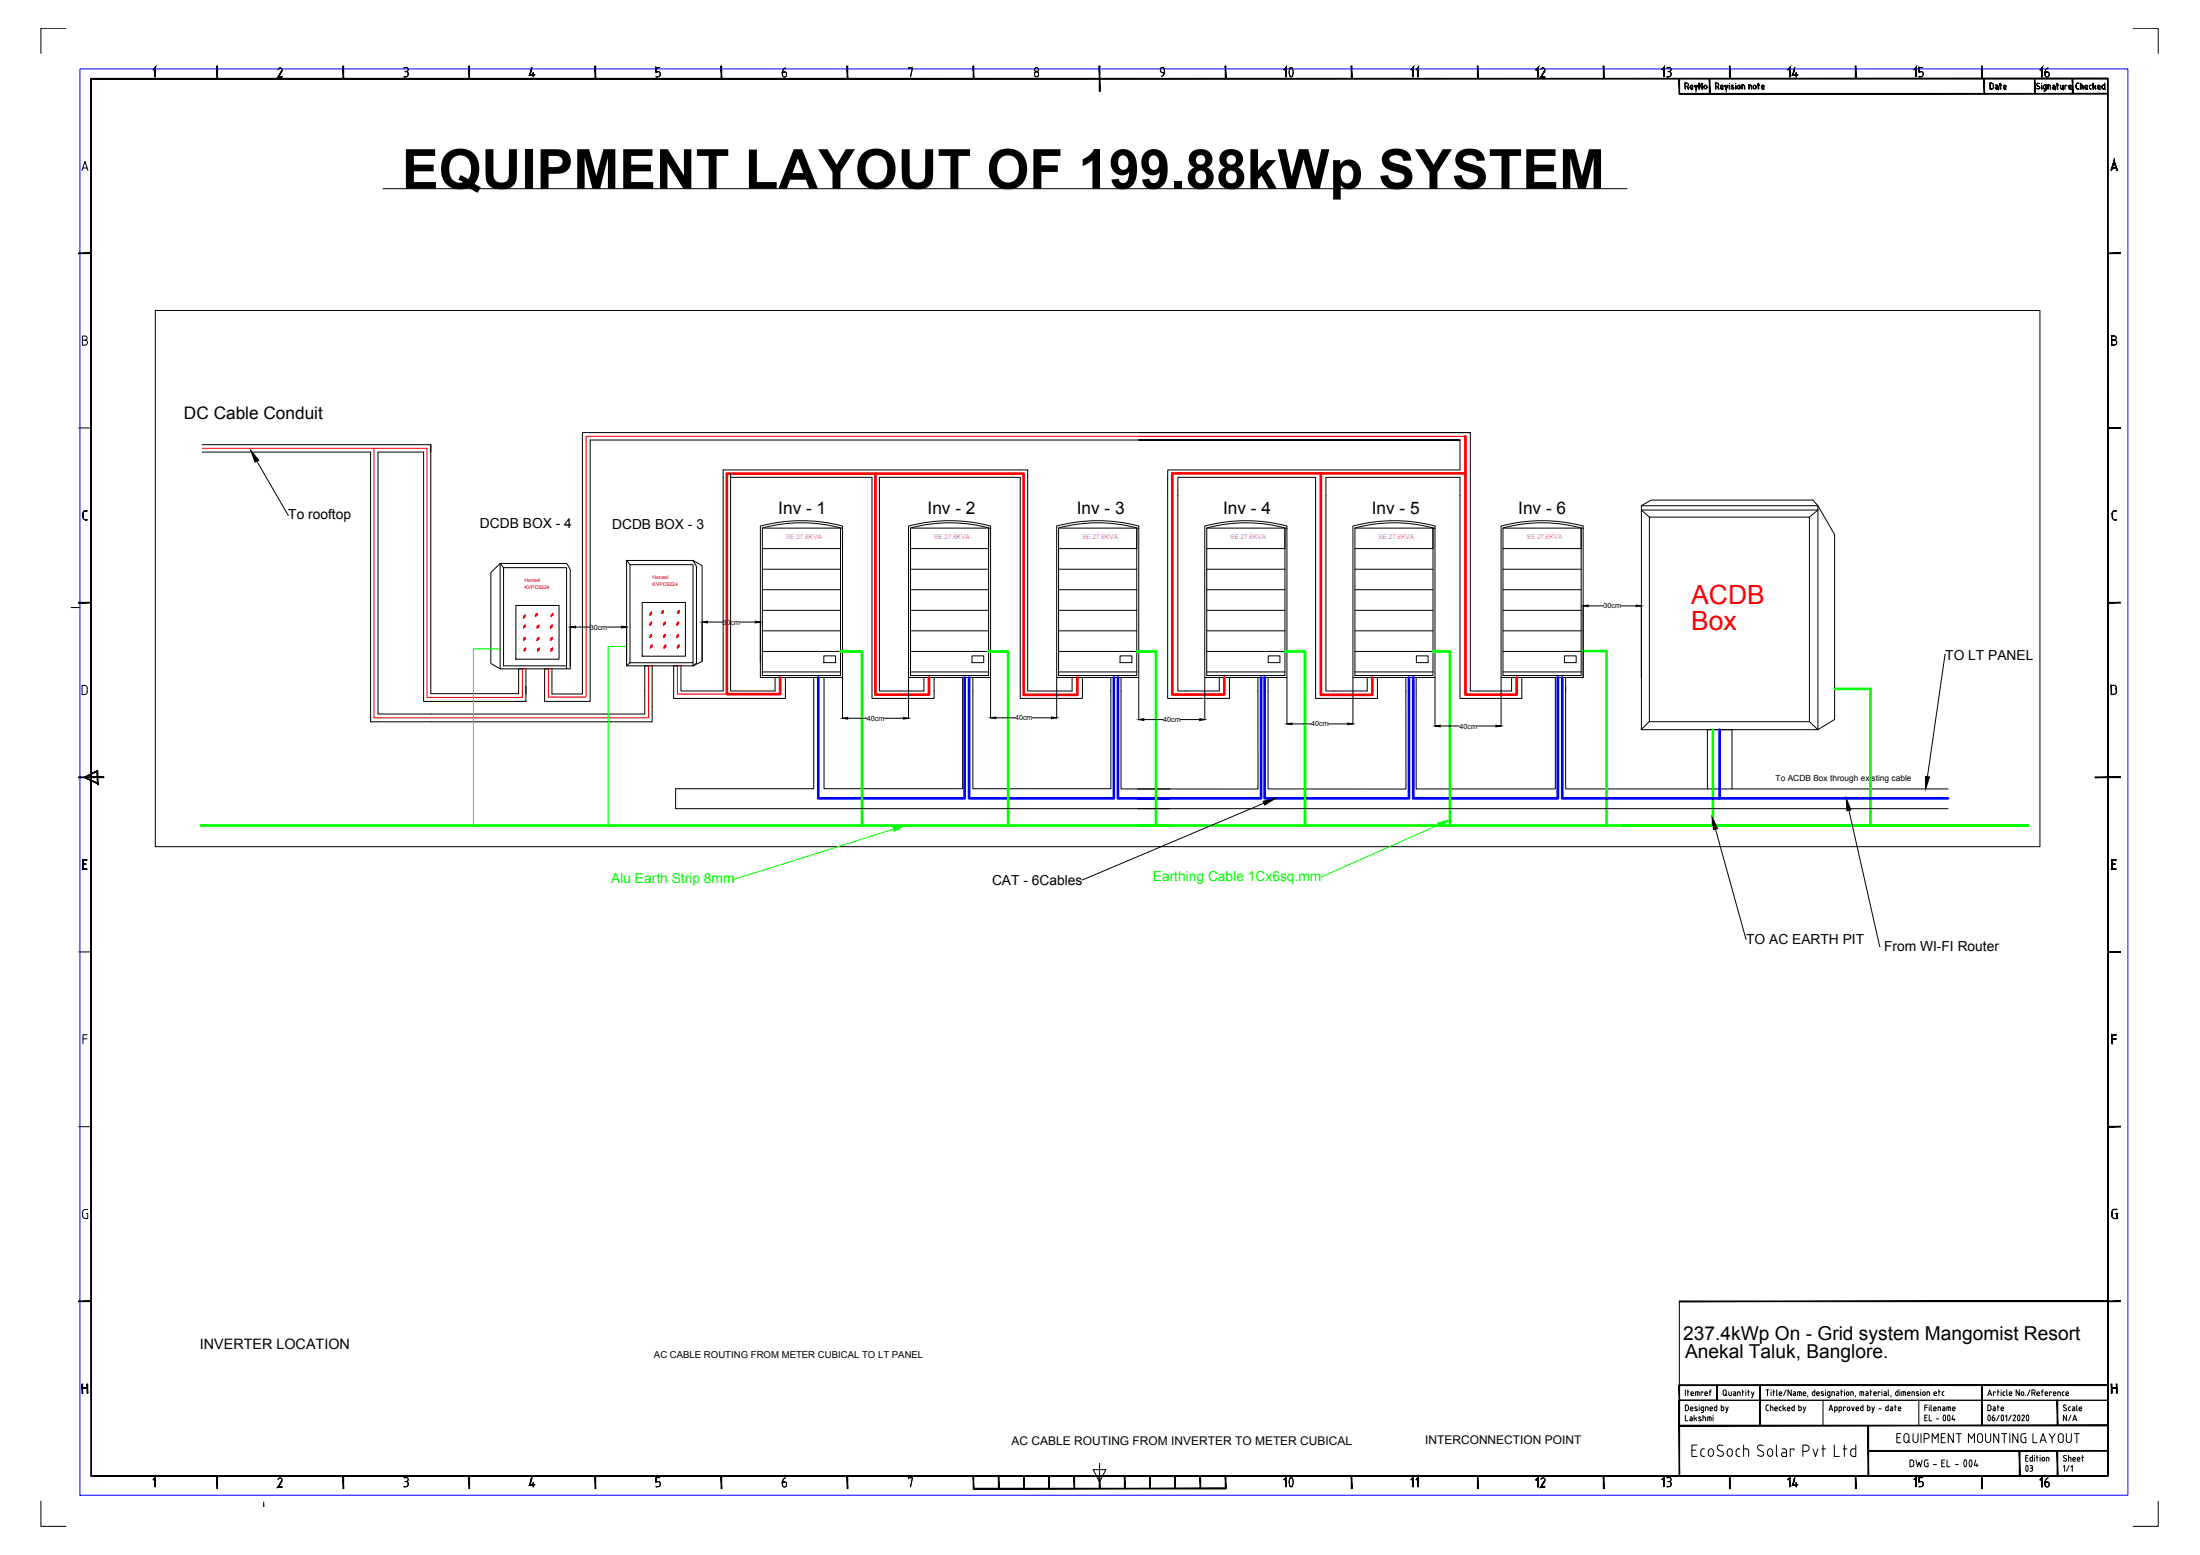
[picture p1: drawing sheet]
<svg xmlns="http://www.w3.org/2000/svg" width="841mm" height="594mm" viewBox="0 0 841 594" stroke-linecap="round" stroke-linejoin="round" font-family="sans-serif">
<!-- layer: 0 -->
<g fill="none" stroke="#000" stroke-width=".38">
<path d="M146.4 72.1h475.6M59.4 118.6h720.4v204.9h-720.4zM77.3 172.7h64.4v103.1h107.6v-21.4M77.3 169.9h87.4v2.8M98.2 176.2l12.1 20.6M164.7 169.9v95.1h33.6v-9.5h1.4M435.3 168.1h122.8h-332.5v99.9h-17.4v-12.5h1.4M558.1 168.1v11.4h-111.7v87.3h23.6v-8h-3.9v5.2h-15.8v-81.6h52.6v84.4h23.7v-8h-3.9v5.2h-15.8v-81.6h51.2v84.4h23.7v-8h-3.9v5.2h-15.8v-98.7h-339.5v99.8h-11.6v-9.6M279.3 180.9v1.5M627.5 193.2l3.7-2.1h61.9l1.9 2.1 6.4 11.1v70.6l-6.4 3.9-3.3-3.1M630.5 197.6v78.1h61.2v-78.1h-61.2l-3-2.7v83.9h67.5v-83.9h-67.5v-1.7h67.5v1.7l-3.3 2.7M192.5 216.9h24.1v37.5h-24.1z"/>
<path d="M192.5 216.9l-1.3-1.6-3.6 3.4v34.8l3.6 2M216.6 215.3h-25.4v40.2h25.4v-1.1M216.7 215.3l1.3 2.3v37.9h-1.4M239.5 214.1l1.3 1.6M240.8 215.7h24.1v37.5h-24.1zM264.9 214.1l3.5 2v36.6l-3.5 1.7 1.3-1.1v-36.9zM264.9 214.1h-25.4v40.3h25.4v-1.2M290.7 201a60.7 60.7 0 0 1 31.4 0v57.8h-31.4v-57.8M291.4 201.8h29.9v56.3h-29.9zM291.4 217.5h29.9M291.5 201.7a57.6 57.6 0 0 1 30.6 .2M321.3 201.8v7.8h-29.9"/>
<path d="M347.3 201v57.8h31.4v-57.8M347.4 201a61 61 0 0 1 31.3 0M348.1 201.8h29.8v56.3h-29.8zM348.1 217.5h29.8M348.1 201.7a57.6 57.6 0 0 1 30.6 .2M377.9 201.8v7.8h-29.8M404 201a60.3 60.3 0 0 1 31.3 0v57.8h-31.3zM404.7 201.8h29.9v56.3h-29.9zM404.7 217.5h29.9M404.7 201.7a57.6 57.6 0 0 1 30.6 .2M434.6 201.8v7.8h-29.9M460.6 201a60.5 60.5 0 0 1 31.4 0v57.8h-31.4z"/>
<path d="M461.3 201.8h29.9v56.3h-29.9zM461.3 217.5h29.9M461.3 201.7a57.6 57.6 0 0 1 30.7 .2M491.2 201.8v7.8h-29.9M517.2 201a60.4 60.4 0 0 1 31.4 0v57.8h-31.4zM518 201.8h29.8v56.3h-29.8zM518 217.5h29.8M518 201.7a57.6 57.6 0 0 1 30.6 .2M547.8 201.8v7.8h-29.8M573.8 201a60.3 60.3 0 0 1 31.4 0v57.8h-31.4zM574.6 201.8h29.8v56.3h-29.8zM574.6 217.5h29.8"/>
<path d="M574.6 201.7a57.6 57.6 0 0 1 30.6 .2M604.4 201.8v7.8h-29.8M27.2 232.1h3.3M197.2 231.3h16.5v20.5h-16.5zM218 239.4v14.9M220 239.6h5.5M232 239.6h5.5M239.5 239.4v14.9M245.5 230.2h16.5v20.5h-16.5zM268.4 237.5v15.1M270.4 237.7h5.9M282.8 237.7h5.9"/>
<path d="M290.7 237.5v15.1M291.4 225.3h29.9M291.4 233.2h29.9M348.1 225.3h29.8M348.1 233.2h29.8M404.7 225.3h29.9M404.7 233.2h29.9M461.3 225.3h29.9M461.3 233.2h29.9M518 225.3h29.8M518 233.2h29.8M574.6 225.3h29.8"/>
<path d="M574.6 233.2h29.8M605.2 231.4v27.4M607.2 231.5h5.8M619.6 231.5h5.9M627.5 231.4v27.4M201.1 255.5v9.6M240.8 253.2l-1.3 1.2M247.9 254.4h-1.4v18.4h-102v-100.1h17.4v95.3h39.2v-5.8M259 254.4h-1.5v12.4h42.7v-8h-3.9v5.2h-17v-81.6h54v84.4h23.8v-8h-3.9v5.2h-17v-81.6h53.8v84.4h23.8v-8h-4v5.2h-16.9v-84.5h-116.4v84.5h-16.2v-9.6M291.4 241h29.9M291.4 248.9h29.9M291.4 256.7h29.9"/>
<path d="M314.9 250.6h4.5v2.6h-4.5zM322.1 258.9v15.6M347.3 258.9v15.6M348.1 241h29.8M348.1 248.9h29.8M348.1 256.7h29.8M371.6 250.6h4.5v2.6h-4.5zM378.7 258.9v15.5M404 258.9v15.5M404.7 241h29.9M404.7 248.9h29.9M404.7 256.7h29.9"/>
<path d="M428.2 250.6h4.5v2.6h-4.5zM435.3 258.9v16.1M460.6 258.9v16.1M461.3 241h29.9M461.3 248.9h29.9M461.3 256.7h29.9M484.8 250.6h4.5v2.6h-4.5zM492 258.9v17.8M517.2 258.9v17.8M518 241h29.8M518 248.9h29.8M518 256.7h29.8"/>
<path d="M541.5 250.6h4.4v2.6h-4.4zM548.6 258.9v18.6M573.8 258.9v18.6M574.6 241h29.8M574.6 248.9h29.8M574.6 256.7h29.8M598.1 250.6h4.4v2.6h-4.4zM743.7 250l-6.9 46.7M198.3 268h2.8M324 274.4h7.4M338 274.4h7.3M380.7 274.2h7.3"/>
<path d="M394.6 274.2h7.4M437.3 274.9h7.3M451.2 274.9h7.4M493.9 276.6h7.3M507.9 276.6h7.3M550.6 277.4h7.3M564.5 277.4h7.4M598.5 264v-5.2h-3.9v42.6h-53.2v-42.6h-4l.1 42.7-52.7-.1v-42.6h-3.9v42.7l-46-.1M598.5 262.6v38.8h146.2M630.4 275.7l-3 3.1M434.9 308.9h309.8M447.2 301.4h-18.6v-42.6h-3.9v42.5h-52.8v-42.5h-3.9v42.5h-53v-42.5h-3.9v42.5h-52.8v7.6h188.9"/>
<path d="M483.2 306.8l-69.5 29.4M652.7 301.3v-22.5h9.4v22.5M655.8 316.7l11.8 42.1M706.8 309.6l11.9 52M642 497.2v32M656.4 535h-14.4h163.8M100.8 573.9l.1 1.7"/>
</g>
<!-- layer: Title Block -->
<g fill="#000" stroke="#000" stroke-width=".38">
<path d="M34.7 30.1l.3 533.8v-533.8zM34.7 30.1l.3 533.8h-.3z"/>
<path d="M59.2 26l.2 3.4zM59.4 25.8v3.6zM59.4 25.8l-.8 .9zM59.4 25.8l-.8 .9z"/>
<path d="M82.9 25.2v4.9h.3zM82.9 25.2h.3v4.9z"/>
<path d="M107.7 27.1l-1.3 2.3zM107.7 27.1l-1.5 2.4zM106.2 29.5l1.6-.1zM106.2 29.5l1.6-.1z"/>
<path d="M131.1 25.2v4.9h.3zM131.1 25.2h.3v4.9z"/>
<path d="M154.4 25.8h.9zM154.4 25.9l.9-.1z"/>
<path d="M154.4 29.3h.9zM154.4 29.3h.9z"/>
<path d="M179.3 25.2v4.9h.2zM179.3 25.2h.2v4.9z"/>
<path d="M203.2 25.9l-.5 2.6 .7-2.5zM203.2 25.9l-.5 2.6-.3 .2zM202.4 28.7l2-.2zM202.4 28.7l2-.2z"/>
<path d="M203.8 27.8l.1 1.6zM203.8 27.8l.1 1.6z"/>
<path d="M227.5 25.2v4.9h.2zM227.5 25.2h.2v4.9z"/>
<path d="M250.8 29.3h.8zM250.8 29.3h.8z"/>
<path d="M250.8 27.4l.8-.1zM250.8 27.3h.8zM250.8 25.8v1.6zM250.8 25.8v1.5zM250.8 25.8h1.4zM250.8 25.9l1.4-.1z"/>
<path d="M275.6 25.2v4.9h.3zM275.6 25.2h.3v4.9z"/>
<path d="M323.8 25.2v4.9h.3zM323.8 25.2h.3v4.9z"/>
<path d="M372 25.2v4.9h.3zM372 25.2h.3v4.9z"/>
<path d="M420.2 25.2v9.7h.3zM420.2 25.2h.3v9.7z"/>
<path d="M444.3 27.7h.8zM444.3 27.8l.8-.1z"/>
<path d="M445.1 26.6l.1 1zM445.1 26.6l.1 1z"/>
<path d="M468.4 25.2v4.9h.2zM468.4 25.2h.2v4.9z"/>
<path d="M516.6 25.2v4.9h.2zM516.6 25.2h.2v4.9z"/>
<path d="M564.8 25.2v4.9h.2zM564.8 25.2h.2v4.9z"/>
<path d="M612.9 25.2v4.9h.3zM612.9 25.2h.3v4.9z"/>
<path d="M642 35.7v.2l163.8-.2zM642 35.9l163.8-.2v.2z"/>
<path d="M655.8 31.8l.1 2.2zM655.8 31.8l.1 2.2zM655.8 31.8h.6zM655.9 31.9l.5-.1z"/>
<path d="M655.8 33.1l.6-.1zM655.8 33h.6z"/>
<path d="M656.5 33.1l.6 .9zM656.5 33.1l.5 1z"/>
<path d="M657.7 33l.1 .7zM657.7 33l.1 .7z"/>
<path d="M658.1 34.1l.6-.1zM658.1 34h.6z"/>
<path d="M659.4 32.6l.5 1.2zM659.4 32.6l.5 1.7zM660.3 32.6l-.4 1.7zM660.3 32.6l-.4 1.7z"/>
<path d="M661 32.6l.2 1.4zM661 32.6l.2 1.4z"/>
<path d="M661.1 25.2v4.9h.3zM661.1 25.2h.3v4.9z"/>
<path d="M662 33.1l.7 .3zM662 33.1l.7 .3z"/>
<path d="M663.5 32.6l.1 1.4zM663.5 32.6l.1 1.4z"/>
<path d="M664.2 33l.1 .5zM664.2 33l.1 .5z"/>
<path d="M665.2 33v.5zM665.2 33v.5z"/>
<path d="M665.9 32.6l.1 1.4zM665.9 32.6l.1 1.4zM665.9 32.6h.6zM666 32.6h.5z"/>
<path d="M666.8 33l.2 1zM666.8 33l.2 1z"/>
<path d="M668.5 32.6l.1 1.4zM668.5 32.6l.1 1.4zM668.5 32.6h.7zM668.6 32.6h.6z"/>
<path d="M669.5 33l.1 1zM669.5 33l.1 1z"/>
<path d="M670.2 33l.1 .5zM670.2 33l.1 .5z"/>
<path d="M671.2 33l.1 .5zM671.2 33l.1 .5z"/>
<path d="M672 32.6h.7zM672 32.6h.7z"/>
<path d="M672.1 31.8v2.2h.2zM672.1 31.8h.2v2.2z"/>
<path d="M673.4 33l.1 .7zM673.4 33l.1 .7z"/>
<path d="M673.8 34h.5zM673.8 34h.5z"/>
<path d="M709.3 25.2v4.9h.2zM709.3 25.2h.2v4.9z"/>
<path d="M757.5 25.2v4.9h.2zM757.5 25.2h.2v4.9z"/>
<path d="M777.7 30.1v5.7h.3zM777.7 30.1h.3v5.7z"/>
<path d="M780.4 32.6l.2 1.4zM780.4 32.6l.2 1.4z"/>
<path d="M781.2 33v.6zM781.2 33v.6z"/>
<path d="M781.6 34h.6zM781.6 34.1l.6-.1z"/>
<path d="M782.1 32.6l.1 1.7zM782.1 32.6l.1 1.7zM781.6 32.6h.6zM781.6 32.6h.6z"/>
<path d="M782.9 32.6v1.4zM782.9 32.6v1.4zM782.9 32.6h.5zM782.9 32.6h.5z"/>
<path d="M783.8 33l.1 1zM783.8 33l.1 1z"/>
<path d="M785 33.3h.6zM785 33.3h.6z"/>
<path d="M785.5 33l.1 1.1zM785.5 33l.1 1.1zM785 34.1h.6zM785 34h.5z"/>
<path d="M786.4 31.8v2.2h.2zM786.4 31.8h.2v2.2z"/>
<path d="M787.7 32.6l.1 1zM787.7 32.6l.1 1z"/>
<path d="M788.1 34h.5zM788.1 34.1h.6zM788.6 32.6l.1 1.5zM788.6 32.6l.1 1.5z"/>
<path d="M790.8 33l.1 .7zM790.8 33l.1 .7z"/>
<path d="M791.2 34.1l.6-.1zM791.2 34h.6z"/>
<path d="M792.2 30.1v5.7h.3zM792.2 30.1h.3v5.7z"/>
<path d="M793.6 32.4l.2 1.1zM793.6 32.4l.2 1.1z"/>
<path d="M794.2 31.8h.5zM794.2 31.8h.5z"/>
<path d="M794.2 34h.5zM794.2 34h.5z"/>
<path d="M795.3 31.8v2.2h.2zM795.3 31.8h.2v2.2z"/>
<path d="M795.4 32.6h.5zM795.4 32.6h.5z"/>
<path d="M796.3 33l.1 1zM796.3 33l.1 1z"/>
<path d="M797 33l.1 .7zM797 33l.1 .7z"/>
<path d="M797.4 34.1l.6-.1zM797.4 34h.6z"/>
<path d="M798.8 33v.6zM798.8 33v.6z"/>
<path d="M800.1 31.8v2.2h.2zM800.1 31.8h.2v2.2z"/>
<path d="M800.6 33.1l.6 .9zM800.6 33.1l.5 1z"/>
<path d="M800.2 33.3l1-.5zM800.2 33.2l1-.4z"/>
<path d="M801.8 33l.1 .7zM801.8 33l.1 .7z"/>
<path d="M802.3 34.1l.6-.1zM802.3 34h.6z"/>
<path d="M803.6 33v.6zM803.6 33v.6z"/>
<path d="M804 32.6h.6zM804 32.6h.6z"/>
<path d="M804.5 31.8l.1 2.3zM804.5 31.8l.1 2.3zM804 34.1h.6zM804 34h.5z"/>
<path d="M34.9 30.2h770.9v-.3zM34.9 29.9h770.9l-770.9 .3z"/>
<path d="M808.2 61.3l-1.3 3.8 .3 .1zM808.2 61.3v.8l-1 3.1zM808.2 61.3v.8l1.3 3zM808.2 62.1l1.3 3-.3 .1z"/>
<path d="M807.4 64.3l1.6-.2zM807.4 64.1h1.6z"/>
<path d="M30.1 96.6v.3l4.8-.3zM30.1 96.9l4.8-.3v.3z"/>
<path d="M805.8 96.6v.3l4.8-.3zM805.8 96.9l4.8-.3v.3z"/>
<path d="M807.2 131.8h1zM807.2 132l1-.2z"/>
<path d="M807.2 130l1-.1zM807.2 129.9h1z"/>
<path d="M807.3 128.4h.9zM807.2 128.4h1zM807.2 128.4l.1 3.5zM807.2 128.4l.1 3.5z"/>
<path d="M805.8 163.4v.3l4.8-.3zM805.8 163.7l4.8-.3v.3z"/>
<path d="M31.7 196l.1 1.7zM31.7 196l.1 1.7z"/>
<path d="M32.7 195.1h.6zM32.7 195.2l.6-.1z"/>
<path d="M32.7 198.6h.6zM32.7 198.6h.6z"/>
<path d="M807.4 196l.2 1.7zM807.4 196l.2 1.7z"/>
<path d="M808.4 195.1h.6zM808.4 195.2l.6-.1z"/>
<path d="M808.4 198.6h.6zM808.4 198.6h.6z"/>
<path d="M30.1 230.1v.3l4.8-.3zM30.1 230.4l4.8-.3v.3z"/>
<path d="M805.8 230.1v.3l4.8-.3zM805.8 230.4l4.8-.3v.3z"/>
<path d="M807.1 265.3h.9zM807.1 265.3h.9z"/>
<path d="M807.2 261.9l.8-.1zM807.1 261.8h.9zM807.1 261.8l.1 3.5zM807.1 261.8l.1 3.5z"/>
<path d="M809 262.9l.1 1.4zM809 262.9l.1 1.4z"/>
<path d="M30.1 296.8v.3l9.6-.3zM30.1 297.1l9.6-.3v.3z"/>
<path d="M32.4 296.8l.1 .3 4.7-2.7zM32.5 297.1l4.7-2.7 .1 .2z"/>
<path d="M37.1 294.6l.3 5v-5zM37.1 294.6l.3 5-.3-.4zM32.4 297.1l5 2.5-.3-.4zM32.5 296.8l4.6 2.4-4.7-2.1z"/>
<path d="M801 296.8v.3l9.6-.3zM801 297.1l9.6-.3v.3z"/>
<path d="M31.7 330.2l1.1-.1zM31.7 330.1h1.1z"/>
<path d="M31.6 332.1l1.6-.1zM31.6 332.1l1.6-.1zM31.6 328.5v3.6zM31.6 328.5l.2 3.5zM31.6 328.5h1.6zM31.8 328.7l1.4-.2z"/>
<path d="M807.4 330.2l1.2-.1zM807.4 330.1h1.2z"/>
<path d="M807.4 332.1l1.6-.1zM807.4 332.1l1.6-.1zM807.4 328.5v3.6zM807.4 328.5l.1 3.5zM807.4 328.5h1.6zM807.5 328.7l1.5-.2z"/>
<path d="M805.8 363.6v.3l4.8-.3zM805.8 363.9l4.8-.3v.3z"/>
<path d="M807.4 395.3l.1 3.5zM807.4 395.3l.1 3.5zM807.4 395.3h1.6zM807.5 395.4l1.5-.1z"/>
<path d="M807.4 396.8h1.6zM807.4 397l1.6-.2z"/>
<path d="M805.8 430.3v.3l4.8-.3zM805.8 430.6l4.8-.3v.3z"/>
<path d="M807.3 463l.1 1.6zM807.3 463l.1 1.6z"/>
<path d="M808.3 462h1zM808.3 462.1l1-.1z"/>
<path d="M808.7 463.6h.6zM808.7 463.6h.6zM809.2 463.6l.1 1.9zM809.2 463.6l.1 1.9zM808.3 465.5h1zM808.3 465.5h.9z"/>
<path d="M30.1 497v.3l4.8-.3zM30.1 497.3l4.8-.3v.3z"/>
<path d="M805.8 497v.3l4.8-.3zM805.8 497.3l4.8-.3v.3z"/>
<path d="M31.3 528.8v3.5h.3zM31.3 528.8h.3v3.5z"/>
<path d="M31.5 530.2v.2l1.9-.2zM31.5 530.4l1.9-.2v.2z"/>
<path d="M33.3 528.8l.2 3.5v-3.5zM33.3 528.8l.2 3.5h-.2z"/>
<path d="M641.9 529.2v5.8h.2zM641.9 529.2h.2v5.8z"/>
<path d="M642 529.1v.2l163.8-.2zM642 529.3l163.8-.2v.2z"/>
<path d="M656.3 529.2v5.8h.3zM656.3 529.2h.3v5.8z"/>
<path d="M807.1 528.8v3.5h.3zM807.1 528.8h.3v3.5z"/>
<path d="M807.2 530.2v.2l2-.2zM807.2 530.4l2-.2v.2z"/>
<path d="M809 528.8l.3 3.5v-3.5zM809 528.8l.3 3.5h-.3z"/>
<path d="M642 544.5v.2l163.8-.2zM642 544.7l163.8-.2v.2z"/>
<path d="M672.7 535v9.6h.2zM672.7 535h.2v9.6zM672.7 529.2v5.8h.2zM672.7 529.2h.2v5.8z"/>
<path d="M714.2 554.1v.3l91.6-.3zM714.2 554.4l91.6-.3v.3z"/>
<path d="M757.5 535v9.6h.2zM757.5 535h.2v9.6zM757.5 529.2v5.8h.2zM757.5 529.2h.2v5.8z"/>
<path d="M786.4 535v9.6h.3zM786.4 535h.3v9.6z"/>
<path d="M34.9 563.8v.2l770.9-.2zM34.9 564l770.9-.2v.2z"/>
<path d="M59.3 564.7l.1 3.3zM59.4 564.4v3.6zM59.4 564.4l-.8 1zM59.4 564.4l-.8 1z"/>
<path d="M82.9 563.9v4.8h.3zM82.9 563.9h.3v4.8z"/>
<path d="M107.7 565.8l-1.3 2.2zM107.7 565.8l-1.5 2.4zM106.2 568.2l1.6-.2zM106.2 568.2l1.6-.2z"/>
<path d="M131.1 563.9v4.8h.3zM131.1 563.9h.3v4.8z"/>
<path d="M154.4 564.5h.9zM154.4 564.5h.9z"/>
<path d="M154.4 568l.9-.1zM154.4 567.9h.9z"/>
<path d="M179.3 563.9v4.8h.2zM179.3 563.9h.2v4.8z"/>
<path d="M203.2 564.6l-.5 2.5 .7-2.5zM203.2 564.6l-.8 2.8zM202.4 567.4l2-.3zM202.4 567.4l2-.3v.3z"/>
<path d="M203.8 566.5l.1 1.5zM203.8 566.5l.1 1.5z"/>
<path d="M227.5 563.9v4.8h.2zM227.5 563.9h.2v4.8z"/>
<path d="M250.8 567.9h.8zM250.8 568l.8-.1z"/>
<path d="M250.8 566.1l.8-.1zM250.8 566h.8zM250.8 564.5v1.6zM250.8 564.5v1.5zM250.8 564.5h1.4zM250.8 564.5h1.4z"/>
<path d="M275.6 563.9v4.8h.3zM275.6 563.9h.3v4.8z"/>
<path d="M323.8 563.9v4.8h.3zM323.8 563.9h.3v4.8z"/>
<path d="M372 563.9v4.8h.3zM372 563.9h.3v4.8z"/>
<path d="M372.1 568.6v.2l96.4-.2zM372.1 568.8l96.4-.2v.2z"/>
<path d="M381.6 563.9v4.8h.3zM381.6 563.9h.3v4.8z"/>
<path d="M391.3 563.9v4.8h.3zM391.3 563.9h.3v4.8z"/>
<path d="M400.9 563.9v4.8h.3zM400.9 563.9h.3v4.8z"/>
<path d="M410.6 563.9v4.8h.2zM410.6 563.9h.2v4.8z"/>
<path d="M420.2 563.9l.3 4.8v-4.8zM420.2 563.9l.3 4.8h-.3z"/>
<path d="M429.8 563.9v4.8h.3zM429.8 563.9h.3v4.8z"/>
<path d="M439.5 563.9v4.8h.2zM439.5 563.9h.2v4.8z"/>
<path d="M449.1 563.9v4.8h.2zM449.1 563.9h.2v4.8z"/>
<path d="M458.7 563.9v4.8h.3zM458.7 563.9h.3v4.8z"/>
<path d="M468.4 563.9v4.8h.2zM468.4 563.9h.2v4.8z"/>
<path d="M516.6 563.9v4.8h.2zM516.6 563.9h.2v4.8z"/>
<path d="M564.8 563.9v4.8h.2zM564.8 563.9h.2v4.8z"/>
<path d="M612.9 563.9v4.8h.3zM612.9 563.9h.3v4.8z"/>
<path d="M641.9 535v28.9h.2zM641.9 535h.2v28.9z"/>
<path d="M661.1 563.9v4.8h.3zM661.1 563.9h.3v4.8z"/>
<path d="M709.3 563.9v4.8h.2zM709.3 563.9h.2v4.8z"/>
<path d="M714.1 544.6v19.3h.2zM714.1 544.6h.2v19.3z"/>
<path d="M757.5 563.9v4.8h.2zM757.5 563.9h.2v4.8z"/>
<path d="M771.9 554.3v9.6h.3zM771.9 554.3h.3v9.6z"/>
<path d="M786.4 554.3v9.6h.3zM786.4 554.3h.3v9.6z"/>
<path d="M805.7 30.1v533.8h.2zM805.7 30.1h.2v533.8z"/>
</g>
<g fill="none" stroke="#000" stroke-width=".38">
<path d="M25.2 10.8h-9.6v9.6M815.4 10.8h9.6v9.6M34.9 30.1h770.9v533.8h-770.9zM58.6 26.7l.8-.8v3.5M83.1 25.2v4.9M106.3 26.5a.8 .8 0 0 1 1-.5 .8 .8 0 0 1 .4 1.1l-1.4 2.4h1.6M106.3 26.6a.78 .78 0 0 1 1.1-.6 .78 .78 0 0 1 .4 1.1M131.2 25.2v4.9M154.5 25.8h.8M154.5 29.3h.8M154.8 27.4h.5M154.9 27.3h.4"/>
<path d="M155.3 29.3l.5-.3 .3-.5-.3 .6-.5 .2M155.3 25.7a.78 .78 0 0 1 .8 .8 .78 .78 0 0 1-.8 .8M155.3 27.3l.5 .2 .3 .6-.3-.5zM155.3 25.8a.78 .78 0 0 1 .8 .8 .78 .78 0 0 1-.8 .7M156 28.1v.4M179.4 25.2v4.9M203.3 25.9l-.7 2.7h1.9M203.9 27.8v1.6M227.6 25.2v4.9M251.6 29.3l.6-.3 .2-.5-.4 .7-1.2 .1M251.6 27.3l.6 .2 .2 .6M251.7 27.3l.5 .3 .2 .5"/>
<path d="M252.2 25.8h-1.4v1.5h.8M252.4 28.1v.4M275.8 25.2v4.9M324 25.2v4.9M347.3 26.3v-.4h1.5l-.8 3.5M372.2 25.2v4.9M395.4 28.2a.86 .86 0 0 1 1.2-.7 .86 .86 0 0 1 .4 1.3 .78 .78 0 0 1-.9 .5 .78 .78 0 0 1-.7-.7M395.4 28.2l.1 .4M395.5 28.2a.78 .78 0 0 1 .8-.8 .78 .78 0 0 1 .8 .8M395.5 28.6a.78 .78 0 0 0 .8 .8 .78 .78 0 0 0 .8-.8M420.3 25.2v9.7M443.6 26.5a.78 .78 0 0 1 .8-.8 .78 .78 0 0 1 .7 .8"/>
<path d="M443.6 26.9l.2 .6 .6 .2M444.4 27.7h.7M445.1 27.6l-.2 .8-1 .8M445.1 26.6l-.2 1.8-.9 .8M445.2 26.6a.9 .9 0 0 0-1.5-.4 .9 .9 0 0 0 .4 1.5h.3M468.5 25.2v4.9M516.7 25.2v4.9M564.9 25.2v4.9M613.1 25.2v4.9M642 35.8h163.8M655.8 33.1h.7a.61 .61 0 0 0 .6-.7 .61 .61 0 0 0-.7-.6h-.6v2.2M656.4 31.8a.61 .61 0 0 1 .6 .6 .61 .61 0 0 1-.6 .6"/>
<path d="M656.6 33.1l.4 .9M657.7 33a.49 .49 0 0 1 .5-.5 .49 .49 0 0 1 .5 .5M657.7 33.1l.2 .8 .8 .1M657.7 33.3h1v-.3v.3h-1M657.8 33l.5-.4 .5 .4M657.8 33.6l.3 .4M659.4 32.6l.5 1.4 .5-1.4M661.1 31.8v.2M661.1 32.6v1.4M661.3 25.2v4.9M661.8 33.9l.8 .1 .2-.5a.5 .5 0 0 1-.3 .6 .5 .5 0 0 1-.6-.2M662.7 32.6a.42 .42 0 0 0-.6-.1 .42 .42 0 0 0-.1 .6"/>
<path d="M662.7 32.7l-.8 .1 .8 .6M663.5 31.8v.2M663.5 32.6v1.4M664.3 33.5v-.7l.5-.2 .4 .2v.7M664.3 33a.49 .49 0 0 1 .5-.5 .49 .49 0 0 1 .4 .5M664.3 33.5a.49 .49 0 0 0 .5 .5 .49 .49 0 0 0 .4-.5M664.3 33.5l.5 .5 .4-.5M666.5 32.5l.4 .5M666.9 33v1M666.9 33l-.2-.4h-.7v1.4M669.1 32.6h-.5v1.4M669.2 32.5l.4 .5"/>
<path d="M669.2 32.6l.4 .4M669.6 33v1M670.3 33.1v.4a.49 .49 0 0 0 .5 .5 .49 .49 0 0 0 .5-.5M670.3 33a.49 .49 0 0 1 .5-.5 .49 .49 0 0 1 .5 .5M670.3 33l.3-.4h.5l.2 .9M670.3 33.5l.5 .5 .5-.5M672 32.6h.7M672.2 31.8v2.2M673.4 33.1v.7l.4 .2M673.4 33a.49 .49 0 0 1 .5-.5 .49 .49 0 0 1 .5 .5M673.5 33.6l.3 .4M673.5 33l.4-.4 .5 .4"/>
<path d="M673.8 34h.6M674.3 33v.3h-.9M709.4 25.2v4.9M757.6 25.2v4.9M777.8 30.1v5.7M779.5 33.1a.61 .61 0 0 1 0 .9 .61 .61 0 0 1-.9-.2l.7 .2M780.5 32.6v1.4M781.2 33.5l.4 .5zM781.2 33v.6M781.3 34.8h.4M781.6 32.6h.6v1.7l-.4 .4 .4-.4M781.6 34h.6"/>
<path d="M783.4 32.6h-.5v1.4M783.9 33v1M785 33.3h.6M785 33.3l-.4 .3 .4 .4M785.6 33v1l-1-.2 .3-.5M786.5 31.8v2.2M787.7 33.5l.4 .5M787.7 32.6v1M788.7 32.6v1.4l-.7-.1-.2-.3M790.1 32.8v-.2h-.7v1.4M790.8 33a.49 .49 0 0 1 .5-.5 .49 .49 0 0 1 .5 .5M790.8 33.6l.4 .4"/>
<path d="M790.9 33.6l.3 .4M791.2 34h.6M791.8 33l-.2-.4h-.5l-.3 1.1M791.8 33v.3h-1M791.8 33.1v.2h-1M792.3 30.1v5.7M793.8 33.5l.5 .5M794.3 31.8l-.6 .4v1.3l.6 .5M794.3 34h.4M794.3 31.8h.4M794.3 31.8l-.5 .6M795.4 32.6h.7l.2 .4"/>
<path d="M795.4 31.8v2.2M795.9 32.5l.5 .5M796.3 33v1M797.1 33.1v.7l.3 .2M797.1 33.3h.9v-.3v.3h-.9M797.1 33a.49 .49 0 0 1 .5-.5 .49 .49 0 0 1 .4 .5M797.1 33l.5-.4 .5 .4M797.1 33.6l.4 .4M797.4 34h.6M798.8 33v.6M798.8 33.5l.4 .5zM799.2 34h.3"/>
<path d="M799.2 32.5l-.4 .5M799.5 32.6h-.5l-.2 .4M800.2 31.8v2.2M800.7 33.1l.5 .9M801.2 32.8l-1 .5M801.9 33.6l.4 .4M801.9 33a.49 .49 0 0 1 .5-.5 .49 .49 0 0 1 .5 .5M801.9 33.6l.2 .3 .8 .1M802.9 33v.3h-1M802.9 33.1v.2h-1M802.9 33l-.2-.4h-.5l-.3 1.1M803.6 33.5l.4 .5"/>
<path d="M803.6 33.6l.4 .4M804 32.5l-.4 .3v.8M804.6 31.8v2.2h-.6M804.6 32.6h-.8l-.2 .4M31.3 65.2l1.2-3.5 1.1 3.5M31.7 64.2h1.6M807.1 65.2l1.1-3.5 1.1 3.5M807.4 64.2h1.6M30.1 96.8h4.8M805.8 96.8h4.8M31.5 130h1M32.5 131.8a.95 .95 0 0 0 1-.9 .95 .95 0 0 0-1-1 .78 .78 0 0 0 .8-.8 .78 .78 0 0 0-.8-.7h-1v3.5h1"/>
<path d="M807.2 130h1M808.2 128.4h-1v3.5h1a.99 .99 0 0 0 1-1 .99 .99 0 0 0-1-1M808.2 128.4a.78 .78 0 0 1 .8 .7 .78 .78 0 0 1-.8 .8M808.2 129.9a.95 .95 0 0 1 1 1 .95 .95 0 0 1-1 .9M30.1 163.5h4.8M805.8 163.5h4.8M31.8 197.7l.2 .6 .6 .2M32.6 195.1l-.6 .2-.2 .6M33.3 195.2h-1l-.4 .4-.1 2.1 .5 .8 1 .1M807.5 196v1.7M807.5 197.7l.3 .6 .6 .2M807.6 197.7l.5 .8 .9 .1"/>
<path d="M808.4 195.1l-.6 .2-.3 .6M809 195.2a1.09 1.09 0 0 0-1.4 .4v.4M30.1 230.3h4.8M805.8 230.3h4.8M31.4 261.9a1.57 1.57 0 0 1 1.8 .4l.2 2-.2 .6-.6 .4h-1.2zM808 261.9h-.9v3.4h.9M808 265.3l.8-.3 .3-.8-.2 .7zM808 261.8l.8 .3 .3 .8-.5-.9-.6-.2M809 262.9v1.4M30.1 297h9.6M32.5 297l4.8-2.4v4.8zM801 297h9.6"/>
<path d="M31.7 330.2h1.2M33.2 328.6h-1.5v3.5h1.5M807.4 330.2h1.2M809 328.6h-1.6v3.5h1.6M30.1 363.7h4.8M805.8 363.7h4.8M31.7 396.9h1.5M33.2 395.3h-1.5v3.5M807.4 396.9h1.6M809 395.3h-1.6v3.5M30.1 430.4h4.8M805.8 430.4h4.8"/>
<path d="M33.5 462.1l-1.6 .2a2.71 2.71 0 0 0-.2 2.6l.5 .5 1.3 .1v-1.9h-.6M807.3 464.5l.3 .7 .7 .3M808.3 462l-.7 .3-.3 .7M808.7 463.6h.6v1.9h-1M809.3 462.1l-1.6 .2a2.71 2.71 0 0 0-.2 2.6l.8 .6M30.1 497.2h4.8M805.8 497.2h4.8M31.5 528.8v3.5M31.5 530.4h2M33.5 528.8v3.5M642 535h163.8M644.3 531v2.2"/>
<path d="M645 531.7h.7M645.2 531v2.2M645.5 538.3l-.4 .6h-.8v-2.1l1 .2 .2 1.3M646.2 538.2h1l-.1-.5-.7-.1-.2 1M646.2 538.6l.4 .3M646.4 532.5h1l-.2-.7-.7 .1-.1 .9 .2 .3 .8 .1M646.6 538.9h.6M648 538.1l.8 .3a.5 .5 0 0 1-.3 .6 .5 .5 0 0 1-.6-.2M648.2 537.5l.6 .1M648.2 537.5l-.3 .2 .2 .3M648.9 531.7v1.5M649.2 531.7h-1.1v1.5"/>
<path d="M649.2 531.7l.3 .2 .1 1.3M649.6 536.8v.1M649.6 537.5v1.4M650.3 537.9v.6M650.3 537.9l.2-.3 .8-.1v1.7l-.4 .4M650.3 538.5l.2 .3 .8 .1M650.4 539.7h.4M651 532v-.3h-.7v1.5M651.7 532.5h1l-.1-.6-.6-.1-.3 1M651.8 532.8l.3 .3M652.1 533.2h.6M653 537.9l-.2-.3-.8-.1v1.4"/>
<path d="M653 537.9v1M653.4 531.7h.7M653.7 538.2h.9v-.5l-.7-.2-.2 1.1M653.7 538.6l.3 .3M654 538.9h.6M654.2 531l-.5 .5v1.7M655.3 537.9v.6M655.4 538.5l.4 .4M655.8 537.5h.5M655.8 537.5l-.4 .4M656.3 536.8v2.1h-.5M656.4 529.2v5.8"/>
<path d="M658 536.8v2.1l.9-.2 .1-.8M658 537.5l.8 .1 .2 .3M658.7 531.6v.9a.61 .61 0 0 0 .6 .6 .61 .61 0 0 0 .6-.6v-.9M658.7 531.6a.61 .61 0 0 1 .6-.6 .61 .61 0 0 1 .6 .6M659.6 532.7l.6 .5M659.7 537.5l.5 1.4M660.7 537.5l-.8 2.2h-.2M660.9 531.7v1.1M661.9 531.7v1.5l-.8-.1-.2-.4M662.7 531.7l.6 .1 .2 .4v1l-.7-.1v-.6h.7M664.8 531.7h-.5v1.5M664.8 531.7l.4 .2v1.3"/>
<path d="M666 531.7h.7M666.2 531v2.2M667.4 531v.1M667.4 531.7v1.5M668.1 531.7h.7M668.4 531v2.2M669.6 531.7l.4 1.5M670.5 531.7l-.7 2.2h-.2M672.8 529.2v15.4M675.1 531h1.2M675.7 531v2.2M676.1 536.8l-.7 .1-.3 .4 .1 1.3 .9 .3"/>
<path d="M676.8 536.8v2.1M676.8 537.5h.5M677.1 531v.1M677.1 531.7v1.5M677.4 537.5l.4 .4M677.8 531.7h.7M677.8 537.9v1M678 531v2.2M678.5 538.6l.2 .3h.7M679.2 531v1.9l.2 .2M679.4 538v.2h-.9M679.5 538l-.3-.4h-.5l-.2 1"/>
<path d="M680.1 532.5h1l-.2-.7-.6 .1-.1 .9 .2 .3 .7 .1M680.1 537.9l.1 .8 .7 .2M680.9 537.5l-.5 .1-.2 .3M681.6 536.8v2.1M682.1 538l.5 .9M682.6 537.8l-1 .4M682.8 531l-1 2.2M683.3 538v.6M683.3 538l.5-.5 .5 .5-.1 .2h-.9M683.3 538.6l.4 .3M683.7 538.9h.5M684.8 531v2.2l-1.3-2.2v2.2"/>
<path d="M685 537.9v.6M685.6 531.7l.6 .1 .2 .4M685.9 536.8v2.1h-.5l-.4-.4M685.9 537.5l-.7 .1-.2 .3M686.4 532.2v1l-.9-.2 .2-.5h.7M687.2 533.2v-1.5l1.4 .2v1.3M687.6 536.8v2.1l1-.2v-.8M687.6 537.5l.8 .1 .2 .3M687.9 531.7v1.5M689.3 532.5h1l-.1-.6-.4-.2-.4 .2-.1 .9 .4 .3M689.3 537.5l.5 1.4M689.7 533.2h.6"/>
<path d="M690.3 537.5l-.8 2.2h-.2M691.1 533.2l-.1 .5M692.8 532.2v.6M693.8 531v2.2h-.6l-.4-.5M693.8 531.7l-.8 .1-.2 .4M694.5 532.5h1l-.3-.7-.6 .1-.1 .9 .2 .3 .8 .1M696.2 533l.7 .1M696.9 535v9.6M697 532.5l.2 .4-.3 .2M697.1 531.8l-.9 .1 .8 .7M697.9 531v.1M697.9 531.7v1.5"/>
<path d="M698.6 532.8l.1-.9 .9-.2v1.8l-.4 .4M698.6 532.7l.2 .4 .8 .1M698.7 533.9h.4M699.2 538.9l.7-2.1 .7 2.1M699.4 538.4h1M700.3 533.2v-1.5l.9 .2 .1 1.3M701.4 538.9h.5M701.9 537.5h-.5v2.2M701.9 537.5l.4 .4M702.1 531.7l.6 .1 .2 .3v1.1l-.7-.1v-.6l.7-.1M702.3 537.9v.8l-.4 .2M703.6 531.7h.8"/>
<path d="M703.9 531v2.2M704 537.9v.8l-1 .2M704 537.9l-.2-.3-.8-.1v2.2M705.1 531v.1M705.1 531.7v1.5M705.5 537.8v-.3h-.8v1.4M705.8 532.7l.5 .4 .5-.4M706.2 537.7l.5-.2 .4 .2-.2 1.2-.7-.2zM706.8 532.2v.5M706.8 532.2l-.2-.4h-.5l-.3 .9M707.5 533.2v-1.5l.9 .2 .1 1.3M707.9 537.5l.4 1.4 .5-1.4"/>
<path d="M709.3 533.2l-.1 .5M709.6 538.2h.9v-.5l-.7-.1-.2 1M709.6 538.6l.1 .3h.8M711 533.2v-1.5l1.4 .2v1.3M711.3 537.9v.6M711.7 531.7v1.5M712.2 536.8v2.1h-.5l-.4-.4M712.2 537.5l-.7 .1-.2 .3M713.3 531.7l.6 .1 .2 .3v1.1l-.7-.1v-.6l.7-.1M713.9 536.8v2.1h.5M713.9 537.5h.5M714.5 537.5l.4 .4"/>
<path d="M714.9 537.9l-.1 .8-.3 .2M714.9 531.7h.7M715.1 531v2.2M715.6 537.5l.4 1.4M716.5 537.5l-.7 2.2h-.2M717.3 532.2v.2h-1M717.3 532.2l-.5-.5-.5 .5 .2 .9 .8 .1M718.2 538.2h1M718.7 532v-.3h-.7v1.5M719.4 531v.1M719.4 531.7v1.5M720.3 531.7l.6 .1 .2 .3v1.1l-.7-.1v-.6l.7-.1"/>
<path d="M721.8 531l.1 1.9 .2 .2M721.8 536.8v2.1l-.8-.2-.1-.8M721.8 537.5l-.7 .1-.2 .3M722.7 537.5l.6 .1 .2 .3M722.9 533.2l-.1 .5M722.9 538.2h.6M723 538.2l-.4 .4 .4 .3M723.5 537.9v1h-.6M724.3 537.5h.7M724.5 536.8v2.1M724.6 532.1v.7M725.6 531v2.2h-.5l-.4-.5"/>
<path d="M725.6 531.7l-.7 .1-.2 .3M725.7 538.2h1l-.1-.5-.7-.1-.2 1M725.7 538.6l.2 .3h.8M726.3 531v.1M726.3 531.7v1.5M727 533.2v-1.5l1.3 .1 .2 1.4M727.8 531.7v1.5M729.2 532.4h.9l-.2-.6-.6 .1-.1 .9 .2 .3 .7 .1M730.9 533.2v-1.5l.9 .2v1.3M732.6 533l.6 .1M733.4 532.5l.2 .4-.3 .2M733.4 531.8l-.5-.1-.3 .2 .8 .7"/>
<path d="M733.5 535v9.6M734.2 531v.1M734.2 531.7v1.4M735 532.2v.5M735 532.2l.5-.5 .5 .5M735 532.7l.5 .4 .5-.4M735.8 537.8h1M735.9 532.2v.5M736.7 533.1v-1.4l.9 .2v1.2M736.8 536.8h-1v2.1M737.5 536.8v.1M737.5 537.5v1.4"/>
<path d="M738.2 536.8v1.9M738.3 538.7l.2 .2M739.2 538.6l.2 .3h.8M739.2 538.2h1l-.1-.5-.7-.1-.2 1M739.3 532.4h1l-.1-.5-.4-.2-.4 .2-.1 .9 .4 .3M739.7 533.1h.6M741 531.7h.7M741.2 531v2.1M741.8 537.9l-.2-.3-.7-.1v1.4M741.8 537.9v1M742.7 537.5h.4M742.9 533.1h.3"/>
<path d="M743.1 537.5l.4 .4M743.2 531.7l-.5 .1-.2 .3 .1 .8 .3 .2M743.5 537.9v1l-.9-.1 .2-.5 .7-.1M745 537.5v1.4M745.7 537.9l-.2-.3-1.3-.1v1.4M745.7 537.9v1M746.4 538.2h1l-.1-.5-.6-.1-.3 1M746.4 538.6l.2 .3h.8M757.6 529.2v15.4M759.9 533.2l.7-2.2 .7 2.2M760.1 532.6h1M762.8 532v-.3h-.7v1.5"/>
<path d="M763.5 531.7h.8M763.7 531v2.2M765 531v.1M765 531.7v1.5M765.7 532.7l.7 .5M766.4 531.7l-.6 .2-.1 .9M767.1 531l.1 1.9 .2 .2M768.1 532.5h.9l-.2-.7-.6 .1-.1 .9 .2 .3 .7 .1M772 531v2.2l-1.3-2.2v2.2M772.7 532.7l.5 .4 .5-.4M772.7 532.7v-.8l.5-.2 .4 .2 .1 .8M774.4 533.1v.1"/>
<path d="M776 531l-.9 2.2M776.7 532.2h.7a.61 .61 0 0 0 .6-.6 .61 .61 0 0 0-.6-.6h-.7v2.2M777.5 532.2l.5 1M778.7 532.5h1l-.3-.7-.6 .1-.1 .9 .2 .3 .8 .1M780.4 531.7h.7M781.1 531l-.5 .5v1.7M781.8 532.5h1l-.2-.7-.7 .1v.9l.1 .3 .8 .1M784.2 532v-.3h-.7v1.5M785 532.5h.9v-.6l-.7-.1-.2 1M785 532.8l.4 .3M785.3 533.2h.6M786.5 535v9.6"/>
<path d="M786.7 533.2v-1.5l.9 .2v1.3M788.4 532.7l.7 .5M789.1 531.7l-.7 .2-.1 .9M789.3 536.7l-.5 .6 .9 .8M789.3 536.8l.6 .1M789.8 532.5h1l-.1-.6-.4-.2-.4 .2-.1 .9 .3 .3M790.1 533.2h.7M791.2 537.5h.3M791.2 537.5l-.4 .4M792.3 537.5l.7 .1 .2 .3M793.9 536.8v1.9M794.9 538l.5-.5 .4 .5"/>
<path d="M805.8 529.2h-163.8v34.7M807.2 530.4h2M807.2 528.8v3.5M809.2 528.8v3.5M420.3 559.1v9.6M642 544.6h163.8M644.3 540.6v2.2h.9M646.1 541.4h.4M646.5 541.4l.4 .2v1.2l-.9-.2 .2-.5h.7M646.8 554h1.4M647.6 540.6v2.2M648.1 541.9l.5 .9"/>
<path d="M648.6 541.6l-1 .5M648.7 552.1h-1.9v4.3h1.9M649.4 542.7l.6 .1M649.4 541.9l.7 .3M650.2 542.2l.1 .4-.3 .2M650.2 541.4h-.7v.5M651 541.4l.9 .2 .1 1.2M651 540.6v2.2M651.6 553.6h-.9l-.5 .8 .3 1.7 1.1 .3M652.7 542.8v-1.4h1.2l.2 1.4M653 554.5v1M653.1 554.5a.95 .95 0 0 1 .9-1 .95 .95 0 0 1 1 1v1a.95 .95 0 0 1-1 .9 .95 .95 0 0 1-.9-1"/>
<path d="M653.4 541.4v1.4M654.9 540.6v.2M654.9 541.4v1.4M656.9 553.9l1.4 .7a1.02 1.02 0 0 1 .3 1.4 1.02 1.02 0 0 1-1.4 .2l-.7-.3M658.6 552.3a1.17 1.17 0 0 0-1.5-.1 1.17 1.17 0 0 0-.4 1.5l.3 .2M660.6 553.8l.7-.3 .7 .3 .2 1.6a.97 .97 0 0 1-.9 1 .97 .97 0 0 1-1-.9zM663.7 554.4v1.2M663.7 555.6l.5 .7 .9 .1M665.1 553.6h-.9l-.5 .7M666.6 553.6h1.4l.5 .7M666.6 552.1v4.3M668.5 554.4v2"/>
<path d="M672.4 553.9l1.3 .7a1.02 1.02 0 0 1 .3 1.4 1.02 1.02 0 0 1-1.4 .2l-.7-.3M674 552.3a1.17 1.17 0 0 0-1.5-.1 1.17 1.17 0 0 0-.3 1.5l.2 .2M675.7 554.5v1M675.7 554.5a.95 .95 0 0 1 1-1 .95 .95 0 0 1 .9 1v1a.95 .95 0 0 1-.9 .9 .95 .95 0 0 1-1-1M679.1 552.1v3.8l.5 .5M681.2 553.6h1.2l.5 .7v2.1h-1.2a.74 .74 0 0 1-.7-.7 .74 .74 0 0 1 .7-.8l1.2 .1M685.8 554v-.4h-1.4v2.8M689.2 554.5h1.2a1.21 1.21 0 0 0 1.2-1.2 1.21 1.21 0 0 0-1.2-1.2h-1.2v4.3M693.1 553.6l.9 2.8 1-2.8M696.4 553.6h1.5M696.9 552.1v4.3M701.2 552.1v4.3h2"/>
<path d="M704.6 553.6h1.4M705.1 552.1v4.3M709.4 552.1v4.3l-1.4-.1-.5-.7 .1-1.6 .4-.4h1.4M714.3 554.3h91.5M714.3 544.6v19.3M730.1 557.8h1l.5 .4v1.6l-.5 .5-1 .1zM732.5 557.8l.6 2.6 .5-1.8 .6 1.8 .6-2.6M735.8 541.6h.7M736.8 540.6h-1v2.2h1M737.1 557.8l-1.2 .2-.3 1.6 .5 .7 1 .1v-1.5h-.4M737.5 540.6v2.2h1M739.1 559.5h1.2"/>
<path d="M740.2 542.1h.9M742.3 558.9h.9M743.1 540.6a1.18 1.18 0 0 1 .7 1.1 1.18 1.18 0 0 1-.7 1.1l-.3-1.3zM743.4 557.8h-1.1v2.6h1.1M744.3 557.8v2.6h1.2M744.8 540.6a1.18 1.18 0 0 1 .7 1.1 1.18 1.18 0 0 1-.7 1.1l-.3-1.3zM746.6 540.6l-.4 1.7h1.2M747 541.9v.9M747.5 559.5h1.1M755.3 557.8l-.6 2h1.5M755.7 559.2v1.2M760.1 540.7a1.22 1.22 0 0 0 .5 2.1l.3-.9-.2-1.2"/>
<path d="M761.6 541.6v.7M761.6 542.3l.5 .5 .5-.5M762.1 541.6l.5 .3v.4M764.3 540.6l-1 2.2M765.2 540.7a1.24 1.24 0 0 0 .4 2.1l.3-.9-.2-1.2M766.6 541.1l.5-.5v2.2M768.8 540.6l-.9 2.2M769.6 541a.48 .48 0 0 1 .6-.4 .48 .48 0 0 1 .2 .7M770.4 541.4l-.9 1.4h1M772 540.7l.2 .8-.2 1.2M772 540.7l-.1-.1a1.22 1.22 0 0 0 0 2.2l.1-.1M772.1 554.3v9.6"/>
<path d="M773 541a.48 .48 0 0 1 .6-.4 .48 .48 0 0 1 .2 .7l-.9 1.5h1M774.8 540.7l-.2 .8 .2 1.2M774.9 540.7l.1-.1a1.22 1.22 0 0 1 0 2.2l-.1-.1M782.3 558.2v-1.4l.9 .2 .1 1.2M786.5 554.3v9.6M789.8 557.3a.61 .61 0 0 1-.1 1 .61 .61 0 0 1-.9-.3M789.9 556.2a.58 .58 0 0 0-.8-.1 .58 .58 0 0 0 0 .9l.6 .3M790.8 556v2.2M790.8 556.8h.5M791 559.9l-1 2.2M791.3 556.8l.3 .2 .1 1.2M792.4 557.3v.6"/>
<path d="M792.5 557.8l.3 .4M792.5 557.3l.4-.5 .5 .5v.2h-1M792.8 558.2h.6M794.1 557.3v.6M794.1 557.8l.2 .4h.8M794.1 557.3l.5-.5 .5 .5M795.1 557.3v.2h-1M795.8 556.8h.7M796.1 556v2.2M15.6 573.5v9.6h9.6M58.6 565.3l.8-.7v3.4M83.1 563.9v4.8"/>
<path d="M106.3 565.2a.8 .8 0 0 1 1-.5 .8 .8 0 0 1 .4 1.1M106.3 565.2a.78 .78 0 0 1 1.1-.5 .78 .78 0 0 1 .4 1.1M107.8 565.8l-1.5 2.3h1.6M131.2 563.9v4.8M154.5 564.5h.8M154.5 567.9h.8M154.8 566h.5M155.3 567.9l.5-.2 .3-.5-.3 .5zM155.3 566a.78 .78 0 0 0 .8-.8 .78 .78 0 0 0-.8-.8 .8 .8 0 0 1 .8 .8 .8 .8 0 0 1-.8 .8M155.3 566l.5 .2 .3 .5-.3-.5zM156 566.8v.4M179.4 563.9v4.8"/>
<path d="M203.3 564.6l-.7 2.7h1.9M203.9 566.5v1.5M227.6 563.9v4.8M250.8 567.9h.8M251.6 567.9l.6-.2 .2-.5-.2 .5zM251.6 566l.6 .2 .2 .5-.2-.5zM252.2 564.5h-1.4v1.5h.8M252.4 566.8v.4M275.8 563.9v4.8M324 563.9v4.8M347.3 564.9v-.3h1.5l-.8 3.4M372.2 563.9v4.8h96.3v-4.8"/>
<path d="M381.8 563.9v4.8M391.4 563.9v4.8M401.1 563.9v4.8M410.7 563.9v4.8M417.9 561.5h4.9l-2.5 4.8zM430 563.9v4.8M439.6 563.9v4.8M449.3 563.9v4.8M458.9 563.9v4.8M516.7 563.9v4.8M564.9 563.9v4.8M613.1 563.9v4.8"/>
<path d="M661.3 563.9v4.8M709.4 563.9v4.8M751 560.2h.6M751 560.2a1.5 1.5 0 0 1 .4-2.4l.4 1-.2 1.4M753 560.2h.6M753 560.2a1.5 1.5 0 0 1 .5-2.4l.4 1-.3 1.4M757.6 563.9v4.8M788.8 560.4l.5-.5v2.2M791.7 560.4l.5-.5v2.2M825 573.5v9.6h-9.6"/>
<circle cx="396.2" cy="26.6" r=".78"/>
<circle cx="396.3" cy="26.6" r=".78"/>
</g>
<!-- layer: Viewport -->
<path d="M30.6 26.3h782.8v544.9h-782.8z" fill="none" stroke="#00f" stroke-width=".38"/>
<!-- layer: A-Walls -->
<path d="M642 497.3h163.8v-.3zM642 497h163.8l-163.8 .3z" fill="#000" stroke="#000" stroke-width=".38"/>
<!-- layer: 0 -->
<path d="M540.3 258.8v46.2h55.2v-46.2" fill="none" stroke="#00f" stroke-width="1.1"/>
<path d="M312.8 258.8v46.2h55.9v-46.2M370.5 258.8v46.2h55.3v-46.2M427.4 258.8v46.2h19.8M482.1 258.8v46.2h-47.2M483.5 258.8v46.2h55.1v-46.2M597.2 258.8v46.2h60.2v-3.6M657.4 278.8v22.6M657.4 305h87.3" fill="none" stroke="#00f" stroke-width="1"/>
<path d="M560.2 166.7v98.7h19.6v-6.6M334.7 180.9v84.5h20.4v-6.6M505 180.8v84.7h19.6v-6.7M560.2 180.8h-112v84.5h19.9v-6.5M298.3 258.8v6.4h-20.5v-84.3h113.5v84.6h20.5v-6.7" fill="none" stroke="#f00" stroke-width="1"/>
<path d="M321.3 248.9h8.2v66.5M377.9 248.9h7.5v66.5M434.6 248.9h7.3v66.5M491.2 248.9h7.7v66.5M547.8 248.9h6.5v66.5M605.2 248.8h8.9v66.6M654.8 278.8v36.6M701.4 263.1h13.6v52.3M76.8 315.4h370.4M434.9 315.4h340.4h-154.8" fill="none" stroke="#0f0" stroke-width="1"/>
<g fill="#000" stroke="#000" stroke-width=".38">
<path d="M95.9 172.1l3 3.7-1.4 .8zM218 239.6l2-.4v.7zM237.5 239.2l2 .4-2 .3zM268.4 237.7l2-.4v.7zM288.7 237.3l2 .4-2 .3zM605.2 231.5l2-.4v.7zM625.5 231.1l2 .4-2 .3zM322.1 274.4l1.9-.3v.6zM345.3 274.1l2 .3-2 .3zM378.7 274.2l2-.3v.7zM402 273.9l2 .3-2 .4zM435.3 274.9l2-.3v.7z"/>
<path d="M458.6 274.6l2 .3-2 .4zM492 276.6l1.9-.4v.7zM515.2 276.2l2 .4-2 .3zM548.6 277.4l2-.3v.6zM571.9 277.1l1.9 .3-1.9 .3zM736.1 296.6l1.5 .2-1.5 4.6zM482.9 306.1l4.7-1.1-4.1 2.6zM654.5 312.2l2.1 4.4-1.6 .3zM705.8 305l1.8 4.4-1.6 .4z"/>
</g>
<g fill="#0f0" stroke="#0f0" stroke-width=".38">
<path d="M549.6 314.4l4.7-1.2-4 2.6z"/>
<path d="M341.4 316.1l4.7-.7-4.2 2.1z"/>
</g>
<path d="M191.2 247.9h-10.2v67.5M239.5 247h-7v68.4M341.6 316.8l-61 19.1M550 315.1l-45.1 20" fill="none" stroke="#0f0" stroke-width=".38"/>
<g fill="none" stroke="#f00" stroke-width=".38">
<path d="M77.3 171.3h65.7v102.9h104.9v-19.8h1.4M143 171.3h20.2v95.1h36.5v-3M435.3 166.7h124.9h-336.1v99.6h-14.5v-10.8h1.4M200.8 235l-.7 1.1 .7-1.1v.7l-.7 .4 .7-1.1-.7 .4M200.8 238.8l-.7 1.1 .7-.3v-.8l-.7 1.1 .7-1.1-.7 .4M205.3 234.4l-.6 1.1 .6-1.1v.7l-.6 .4 .6-1.1-.6 .4v.7M206 238.8l-.7 1.1 .7-.3v-.8l-.7 1.1 .7-1.1-.7 .4v.7M211.1 238.8l-.7 1.1 .7-.3v-.8l-.7 1.1 .6-1.1-.6 .4v.7M211.4 234.4l-.7 1.1 .7-1.1v.7l-.7 .4 .6-1.1-.6 .4v.7M249.1 233.8l-.7 1.2 .7-1.2v.8l-.6 .4 .6-1.2-.7 .4M249.1 237.7l-.6 1.1 .6-.4v-.7l-.7 1.1 .7-1.1-.7 .3M253.7 233.2l-.7 1.2 .7-1.2v.8l-.7 .4 .7-1.1-.7 .3v.8"/>
<path d="M254.4 237.7l-.7 1.1 .7-.4v-.7l-.7 1.1 .6-1.1-.6 .3v.8M259.4 237.7l-.6 1.1 .6-.4v-.7l-.6 1.1 .6-1.1-.6 .3v.8M259.7 233.2l-.6 1.2 .6-1.2v.8l-.6 .4 .6-1.1-.6 .3v.8M200.8 243.5l-.7 1.2 .7-1.2v.8l-.7 .3 .7-1.1-.7 .4M200.9 248.3l-.6 .4 .7-1.1v.7M201 247.6l-.7 1.1 .6-1.1-.6 .3M201.1 255.5h-1.4v10.8M205.5 248v.8M206 243.5l-.7 1.2 .7-1.2v.8l-.7 .3 .7-1.1-.7 .4v.8M206.2 247.6l-.7 1.1 .7-.4v-.7l-.7 1.1 .7-1.1-.7 .3M210.6 248v.8M211.1 243.5l-.7 1.2 .7-1.2v.8l-.7 .3 .6-1.1-.6 .4v.8"/>
<path d="M211.3 247.6l-.7 1.1 .7-.4v-.7l-.7 1.1 .7-1.1-.7 .3M249.1 242.4l-.7 1.1 .7-1.1v.7l-.6 .4 .6-1.1-.7 .4M249.3 246.4l-.7 1.2 .7-.4v-.8l-.7 1.2 .7-1.2-.7 .4M254.4 242.4l-.7 1.1 .7-1.1v.7l-.7 .4 .6-1.1-.6 .4v.7M254.5 246.4l-.7 1.2 .7-1.2v.8l-.6 .4 .6-1.2-.7 .4v.8M259.1 243l-.3 .5 .6-.4M259.4 242.4l-.6 .4v.7l.6-1.1-.6 1.1M259.6 246.4l-.7 1.2 .7-1.2v.8l-.6 .4 .6-1.2-.7 .4v.8M260.3 254.4h-1.3v10.8h18.8"/>
</g>
<text font-size="21.1" x="153.6" y="72.1">EQUIPMENT LAYOUT OF 199.88kWp SYSTEM</text>
<text font-size="11" x="486.5" y="570.8">10</text>
<text font-size="10.6" x="486.5" y="32.1">10</text>
<g font-size="10.1" fill="#f00">
<text x="646.5" y="230.6">ACDB</text>
<text x="646.5" y="240.8">Box</text>
</g>
<text font-size="7.5" x="770.1" y="564.1">03</text>
<g font-size="7.3">
<text x="643.5" y="511.8">237.4kWp On - Grid system Mangomist Resort</text>
<text x="644.2" y="518.7">Anekal Taluk, Banglore.</text>
</g>
<g font-size="7.1">
<text x="297.7" y="30.7">6</text>
<text x="586" y="30.7">12</text>
<text x="682.3" y="30.7">14</text>
<text x="730.6" y="30.7">15</text>
<text x="778.6" y="30.7">16</text>
<text x="723.9" y="552.4">EQUIPMENT MOUNTING LAYOUT</text>
<text x="297.7" y="569.4">6</text>
<text x="586" y="569.4">12</text>
<text x="682.3" y="569.4">14</text>
<text x="778.6" y="569.4">16</text>
</g>
<g font-size="6.6">
<text x="639.6" y="30.7" transform="rotate(-90 639.6 30.7)">13</text>
<text x="70.3" y="160.1">DC Cable Conduit</text>
<text x="297.5" y="196.5">Inv - 1</text>
<text x="354.6" y="196.5">Inv - 2</text>
<text x="411.6" y="196.5">Inv - 3</text>
<text x="467.6" y="196.5">Inv - 4</text>
<text x="524.4" y="196.5">Inv - 5</text>
<text x="580.4" y="196.5">Inv - 6</text>
<text x="634.3" y="569">13</text>
<text x="730.6" y="569">15</text>
</g>
<g font-size="5.7">
<text x="542.9" y="30.7" transform="rotate(-90 542.9 30.7)">11</text>
<text x="542.9" y="569.4" transform="rotate(-90 542.9 569.4)">11</text>
</g>
<text font-size="5.5" x="76.4" y="515.4">INVERTER LOCATION</text>
<g font-size="5.3">
<text x="643.1" y="35.3">RevNo</text>
<text x="759.5" y="35.3">Date</text>
<text x="110.2" y="198.2">To rooftop</text>
<text x="183.5" y="201.5">DCDB BOX - 4</text>
<text x="234" y="202">DCDB BOX - 3</text>
<text x="743.6" y="252">TO LT PANEL</text>
<text x="379.2" y="338.1">CAT - 6Cables</text>
<text x="667.5" y="360.7">TO AC EARTH PIT</text>
<text x="720.3" y="363.5">From WI-FI Router</text>
<text x="758.5" y="540.1">Date</text>
<text x="787.8" y="544">N/A</text>
</g>
<g font-size="5.3" fill="#0f0">
<text x="233.7" y="337.4">Alu Earth Strip 8mm</text>
<text x="440.7" y="336.5">Earthing Cable 1Cx6sq.mm</text>
</g>
<g font-size="4.6">
<text x="544.8" y="551.7">INTERCONNECTION POINT</text>
<text x="386.7" y="552.1">AC CABLE ROUTING FROM INVERTER TO METER CUBICAL</text>
</g>
<text font-size="3.7" x="250" y="518.7">AC CABLE ROUTING FROM METER CUBICAL TO LT PANEL</text>
<text font-size="3.2" x="678.8" y="298.2">To ACDB Box through existing cable</text>
<g font-size="2.7">
<text x="613" y="232.4">30cm</text>
<text x="276.2" y="238.6">30cm</text>
<text x="225.4" y="240.5">30cm</text>
<text x="331.4" y="275.4">40cm</text>
<text x="388" y="275.2">40cm</text>
<text x="444.6" y="275.9">40cm</text>
<text x="501.3" y="277.5">40cm</text>
<text x="557.9" y="278.3">40cm</text>
</g>
<g font-size="2.4" fill="#f0f">
<text x="300.5" y="205.8">SE 27.6KVA</text>
<text x="357.1" y="205.8">SE 27.6KVA</text>
<text x="413.8" y="205.8">SE 27.6KVA</text>
<text x="470.4" y="205.8">SE 27.6KVA</text>
<text x="527" y="205.8">SE 27.6KVA</text>
<text x="583.7" y="205.8">SE 27.6KVA</text>
</g>
<g font-size="2" fill="#f00">
<text x="249.5" y="221.1">Hensel</text>
<text x="200.5" y="222.2">Hensel</text>
<text x="200.5" y="225">KVPC9224</text>
<text x="249.5" y="223.8">KVPC9224</text>
</g>
</svg>
